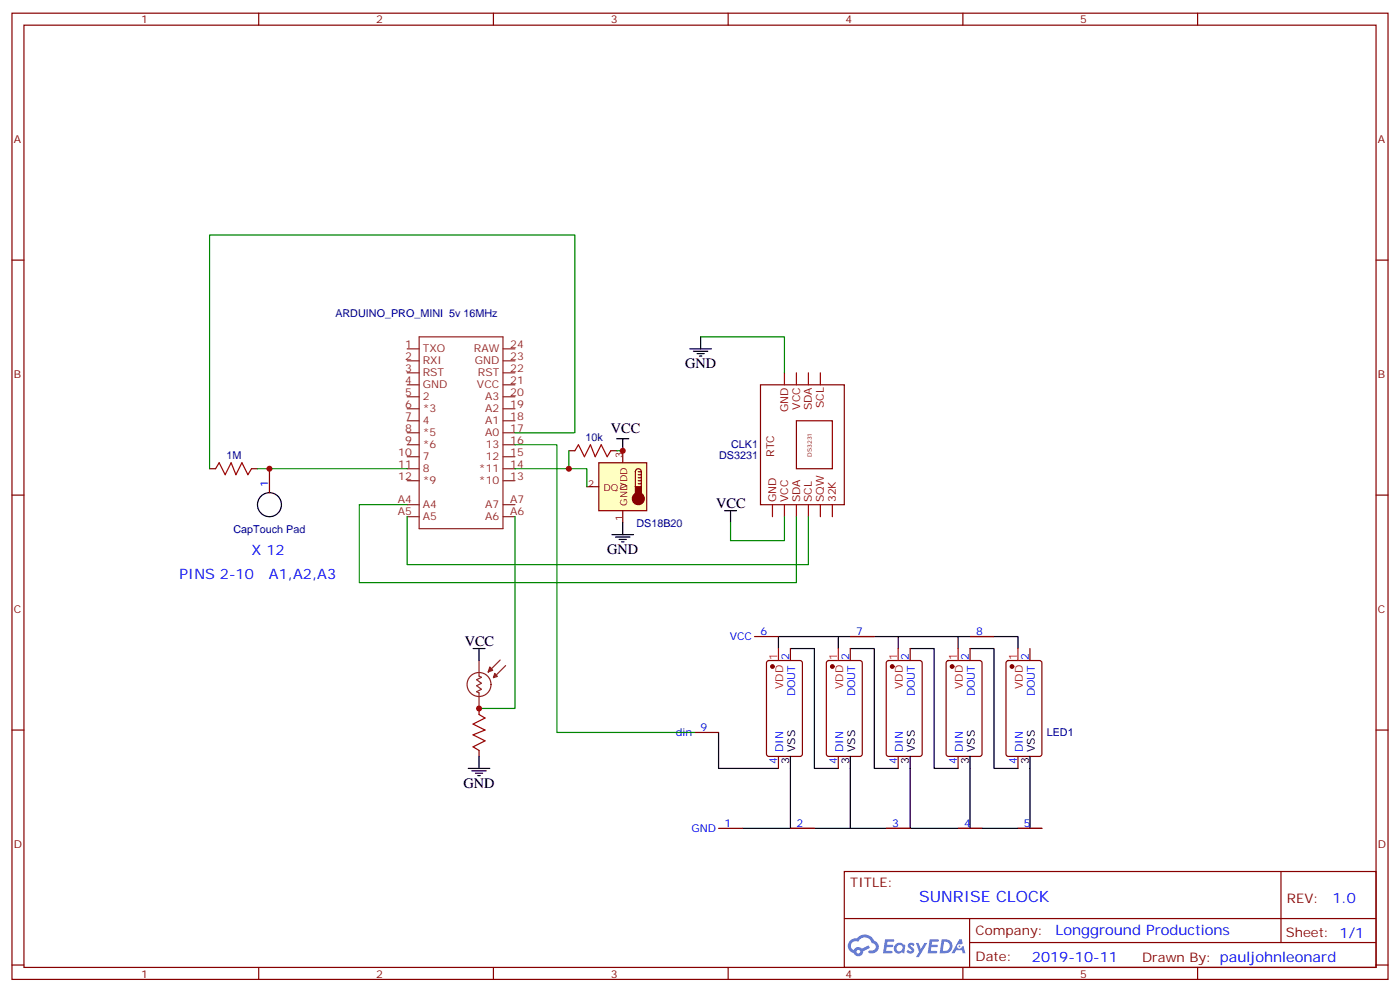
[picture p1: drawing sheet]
<svg xmlns="http://www.w3.org/2000/svg" width="412mm" height="292mm" viewBox="0 0 412 292" stroke-linecap="round" stroke-linejoin="round" font-family="sans-serif">
<g fill="none" stroke="#870000" stroke-width=".35">
<path d="M3.5 3.9h405.4v284.3h-405.4zM7.1 7.4h398.2v277.3h-398.2zM76.2 3.9v3.5M145.3 3.9v3.5M214.5 3.9v3.5M283.6 3.9v3.5M352.8 3.9v3.5M3.5 76.6h3.6M405.3 76.6h3.6M3.5 145.7h3.6M405.3 145.7h3.6M3.5 214.8h3.6"/>
<path d="M405.3 214.8h3.6M248.7 256.5h156.6v28.2h-156.6zM377.3 256.5v20.9M248.7 270.3h156.5M285.6 277.4h119.6M285.6 270.3v14.1M3.5 284h3.6M76.2 284.7v3.5M145.3 284.7v3.5M214.5 284.7v3.5M283.6 284.7v3.5M352.8 284.7v3.5"/>
<path d="M405.3 284h3.6"/>
</g>
<g fill="#5487ff">
<path d="M267.7 277.6a1.22 1.22 0 0 1 1.7 .3l-.4 .6a.47 .47 0 0 0-.3-.4 .47 .47 0 0 0-.5 .2l.1 .2a1.14 1.14 0 0 1 .8 1.8 1.14 1.14 0 0 1-1.9-.1l-.2-.1 .5-.6 .7 .4a.29 .29 0 0 0 .3-.2 .29 .29 0 0 0-.2-.3 1.04 1.04 0 0 1-.6-1.8z"/>
<path d="M260.7 276.4h2.4l.3 .2-.2 .5h-1.8l-.1 .9h1.5l.3 .4-.3 .3h-1.6l-.2 1.1 1.7 .1 .2 .3-.2 .3-2.6 .1z"/>
<path d="M273.8 276.4h2.4l.3 .2-.1 .5h-1.8l-.2 .9h1.6l.3 .4-.4 .3h-1.6l-.1 1.1 1.7 .1 .2 .3-.2 .3h-2.6z"/>
<path d="M282.6 276.4h.7l.3 1.3-.6 .3a.69 .69 0 0 0-1 .2 .69 .69 0 0 0 .4 1 .69 .69 0 0 0 .9-.6l.5-.3 .6 2.2h-.8l-.2-.8h-1.8l-.5 .8h-.8z"/>
<path d="M269.8 277.5h.8l.6 1.8 1.1-1.8h.9l-2.6 4.2h-.8l.9-1.6z"/>
<path d="M277.4 276.4l-.6 4.2h1.3a2.11 2.11 0 0 0 2.5-2.2 2.11 2.11 0 0 0-2.5-2zM278.1 277.1a1.39 1.39 0 0 1 1.7 1.5 1.39 1.39 0 0 1-1.8 1.2h-.3z"/>
<path d="M263.7 278a1.54 1.54 0 0 0-.1 2.2 1.54 1.54 0 0 0 2.2 .1l.6 .3 .3-2.3-.2-.3h-.4a1.49 1.49 0 0 0-2.4 0zM264 279a.94 .94 0 0 1 1.8 0 .94 .94 0 0 1-1.8 0z"/>
<path d="M250.4 276.8a2.18 2.18 0 0 0 1.1 3.7 1.44 1.44 0 0 0 1.6 .9 1.44 1.44 0 0 0 1.2-1.5l2-1-.5-.7-1.9 1a1.47 1.47 0 0 0-2.4 .4 1.39 1.39 0 0 1-.7-1.9 1.39 1.39 0 0 1 2-.5 2.12 2.12 0 0 1 2.2-1.3 2.12 2.12 0 0 1 1.9 1.7 1.14 1.14 0 0 1 1.1 1.4 1.14 1.14 0 0 1-1.7 .7 .43 .43 0 0 0-.5 .4 .43 .43 0 0 0 .4 .5 1.98 1.98 0 0 0 2.5-1.3 1.98 1.98 0 0 0-1.2-2.5 3.1 3.1 0 0 0-5.3-.7l-.9 .1zM252.3 280.1a.55 .55 0 0 1 1.1 0 .55 .55 0 0 1-1.1 0z"/>
<circle cx="282.6" cy="278.5" r=".26"/>
</g>
<g fill="none" stroke="#8c2424" stroke-width=".35">
<path d="M123.5 99.1h24.7v56.5h-24.7zM119.9 116.8h3.6M119.9 113.2h3.6M119.9 106.2h3.6M119.9 102.7h3.6M119.9 109.7h3.6M148.2 116.8h3.5M148.2 113.2h3.5M148.2 106.2h3.5M148.2 102.7h3.5M148.2 109.7h3.5M119.9 120.3h3.6"/>
<path d="M119.9 123.8h3.6M119.9 127.4h3.6M119.9 130.9h3.6M119.9 134.4h3.6M119.9 137.9h3.6M148.2 120.3h3.5M148.2 123.8h3.5M148.2 127.4h3.5M148.2 130.9h3.5M148.2 134.4h3.5M148.2 137.9h3.5M119.9 141.5h3.6"/>
<path d="M119.9 148.5h3.6M119.9 152h3.6M148.2 141.5h3.5M148.2 148.5h3.5M148.2 152h3.5M141.1 194.4v4.6l.7 .3-1.4 .7 1.4 1.1-1.4 .7 1.4 1-1.4 .8 .7 .3v4.6M144.3 197.2l.4 .1-.3-.6-.6 1 1.3-.4-.8-1-.5 1.4M146.1 198.9l-.2-.3-.5 .8 1.1-.3-.8-.9-.4 1.2M147.3 194.2l-3.5 3.6M148.9 195.9l-3.5 3.5"/>
<circle cx="141.1" cy="201.4" r="3.5"/>
</g>
<g fill="none" stroke="#870000" stroke-width=".35">
<path d="M224 113.2h24.7v35.3h-24.7zM61.7 137.9h1.8M74.1 137.9h1.7M79.4 137.9v7.1M234.6 123.8h10.6v14.1h-10.6zM222.2 187.3h7.1M226 194.6l.5-.2h9.2l.6 .4 .1 27.1-.5 .6-9.4 .1-.7-.5v-27zM232.8 190.9v3.5M243.7 194.6l.4-.2h9.2l.6 .4 .1 27.1-.5 .6-9.4 .1-.6-.5-.1-27zM250.5 190.9v3.5M250.5 187.3h7M261.3 194.6l.5-.2h9.1l.7 .4v27.1l-.4 .6-9.4 .1-.7-.5v-27z"/>
<path d="M268.1 190.9v3.5M278.9 194.6l.5-.2h9.2l.6 .4 .1 27.1-.5 .6-9.4 .1-.7-.5v-27zM285.8 190.9v3.5M285.8 187.3h7M296.6 194.6l.4-.2h9.2l.7 .4v27.1l-.4 .6-9.5 .1-.6-.5-.1-27zM303.4 190.9v3.5M141.1 208.5v1.8M204.6 215.5h7.1M141.1 220.8v1.8M229.3 222.6v3.5M246.9 222.6v3.5M264.6 222.6v3.5"/>
<path d="M282.2 222.6v3.5M299.9 222.6v3.5M211.7 243.8h7M232.8 243.8h7.1M261.1 243.8h7M282.2 243.8h7.1M299.9 243.8h7"/>
</g>
<path d="M231.1 109.7v3.5M234.6 109.7v3.5M238.1 109.7v3.5M241.7 109.7v3.5M227.5 148.5v3.5M231.1 148.5v3.5M234.6 148.5v3.5M238.1 148.5v3.5M241.7 148.5v3.5M245.2 148.5v3.5" fill="none" stroke="#900" stroke-width=".35"/>
<path d="M63.5 137.9l1.1-1.7 1.7 3.5 1.8-3.5 1.4 3.5 1.8-3.5 1.7 3.5 1.1-1.8M141.1 210.3l1.8 1-3.6 1.8 3.6 1.7-3.6 1.5 3.6 1.7-3.6 1.8 1.8 1" fill="none" stroke="#a10000" stroke-width=".35"/>
<g fill="none" stroke="#000" stroke-width=".35">
<path d="M229.3 190.9v-3.6h70.6v3.6M232.8 190.9h7.1v35.2h7M246.9 187.3v3.6M250.5 190.9h7v35.2h7.1M264.6 187.3v3.6M268.1 190.9h7.1v35.2h7M282.2 187.3v3.6M285.8 190.9h7v35.2h7.1M211.7 215.5v10.6h17.6M232.8 222.6v21.2M250.5 222.6v21.2M268.1 222.6v21.2"/>
<path d="M285.8 222.6v21.2M303.4 222.6v21.2M218.7 243.8h88.2"/>
<circle cx="79.4" cy="148.5" r="3.5"/>
</g>
<g fill="#870000" stroke="#870000" stroke-width=".35">
<circle cx="280.5" cy="196.1" r=".53"/>
<circle cx="227.5" cy="196.1" r=".53"/>
<circle cx="298.1" cy="196.1" r=".53"/>
<circle cx="245.2" cy="196.1" r=".53"/>
<circle cx="262.8" cy="196.1" r=".53"/>
</g>
<path d="M229.3 190.9v3.5M246.9 190.9v3.5M264.6 190.9v3.5M282.2 190.9v3.5M299.9 190.9v3.5" fill="none" stroke="#f00" stroke-width=".35"/>
<path d="M176.4 136.2h14.1v14.1h-14.1z" fill="#ffffc2" stroke="#850000" stroke-width=".35"/>
<g fill="#850000" stroke="#850000" stroke-width=".35">
<path d="M187.1 143.2h1.8v2.7h-1.8z"/>
<circle cx="188" cy="146.8" r="1.76"/>
</g>
<path d="M183.4 132.6v3.6M188 139.7h.9M188 138.8h.9M188.9 138.8a.88 .88 0 0 0-.9-.9 .88 .88 0 0 0-.9 .9v4.4M188.9 138.8v4.4M172.9 143.2h3.5M183.4 150.3v3.5M188 142.3h.9M188 141.5h.9M188 140.6h.9" fill="none" stroke="#850000" stroke-width=".35"/>
<path d="M169.3 132.6l1.1-1.7 1.8 3.5 1.7-3.5 1.4 3.5 1.8-3.5 1.8 3.5 1-1.8" fill="none" stroke="#a10000" stroke-width=".35"/>
<path d="M167.6 132.6h1.7M179.9 132.6h1.8" fill="none" stroke="#870000" stroke-width=".35"/>
<g fill="none" stroke="#000" stroke-width=".35">
<path d="M206.4 99.1v3.6M203.2 102.7h6.3M204.3 103.4h4.2M205.3 104.1h2.1M206 104.8h.7M181.7 129.1h3.5M183.4 129.1v3.5M180.3 157.3h6.3M181.3 158h4.3M182.4 158.8h2.1M183.1 159.5h.7M183.4 153.8v3.5"/>
<path d="M213.4 150.3h3.6M215.2 150.3v3.5M139.3 190.9h3.6M141.1 190.9v3.5M137.9 226.1h6.4M139 226.8h4.2M140.1 227.5h2.1M140.8 228.2h.7M141.1 222.6v3.5"/>
</g>
<path d="M206.4 99.1h24.7v10.6M75.8 137.9h44.1M151.7 127.4h17.6v-58.3h-107.6v68.8M151.7 130.9h12.3v84.6h40.6M151.7 137.9h21.2v5.3M167.6 132.6v5.3M181.7 132.6h1.7M119.9 152v14.2h118.2v-14.2M119.9 148.5h-14.1v22.9h128.8v-19.4M151.7 152v56.5h-10.6M231.1 152v7.1h-15.9v-5.3" fill="none" stroke="#008700" stroke-width=".35"/>
<g fill="#c00">
<circle cx="79.4" cy="137.9" r=".88"/>
<circle cx="141.1" cy="208.5" r=".88"/>
<circle cx="167.6" cy="137.9" r=".88"/>
<circle cx="183.4" cy="132.6" r=".88"/>
</g>
<text font-size="4.6" fill="#00f" x="270.8" y="265.5">SUNRISE CLOCK</text>
<g font-size="4.2">
<text x="201.8" y="108.3">GND</text>
<text x="179.9" y="127.4">VCC</text>
<text x="211" y="149.6">VCC</text>
<text x="178.9" y="163">GND</text>
<text x="136.9" y="190.1">VCC</text>
<text x="136.5" y="231.8">GND</text>
</g>
<g font-size="4.2" fill="#00f">
<text x="74.1" y="163.3">X 12</text>
<text x="52.9" y="170.4">PINS 2-10</text>
<text x="79.2" y="170.4">A1,A2,A3</text>
<text x="392.5" y="265.7">1.0</text>
<text x="310.9" y="275.3">Longground Productions</text>
<text x="304" y="283.1">2019-10-11</text>
</g>
<g font-size="3.9" fill="#800">
<text x="250.5" y="261.1">TITLE:</text>
<text x="379.1" y="265.7">REV:</text>
<text x="287.4" y="275.3">Company:</text>
<text x="378.7" y="275.9">Sheet: 1/1</text>
<text x="287.4" y="282.9">Date:</text>
<text x="336.4" y="283">Drawn By: pauljohnleonard</text>
</g>
<g font-size="3.2" fill="#800">
<text x="41.6" y="6.9">1</text>
<text x="110.8" y="6.9">2</text>
<text x="179.9" y="6.9">3</text>
<text x="249.1" y="6.9">4</text>
<text x="318.2" y="6.9">5</text>
<text x="4.1" y="42">A</text>
<text x="405.9" y="42">A</text>
<text x="4.1" y="111.1">B</text>
<text x="405.9" y="111.1">B</text>
<text x="228" y="134.4" transform="rotate(-90 228 134.4)">RTC</text>
<text x="4.1" y="180.3">C</text>
<text x="405.9" y="180.3">C</text>
<text x="4.1" y="249.4">D</text>
<text x="405.9" y="249.4">D</text>
<text x="41.6" y="287.7">1</text>
<text x="110.8" y="287.7">2</text>
<text x="179.9" y="287.7">3</text>
<text x="249.1" y="287.7">4</text>
<text x="318.2" y="287.7">5</text>
</g>
<g font-size="3.2" fill="#000080">
<text x="98.8" y="93.3">ARDUINO_PRO_MINI 5v 16MHz</text>
<text x="172.5" y="129.8">10k</text>
<text x="215.4" y="132">CLK1</text>
<text x="66.7" y="135.1">1M</text>
<text x="211.8" y="135.2">DS3231</text>
<text x="187.5" y="155">DS18B20</text>
<text x="68.8" y="156.8">CapTouch Pad</text>
<text x="308.3" y="216.6">LED1</text>
</g>
<g font-size="3.2" fill="#8d2323">
<text x="119.3" y="105.8">2</text>
<text x="119.3" y="102.3">1</text>
<text x="124.5" y="107.2">RXI</text>
<text x="124.5" y="103.7">TXO</text>
<text x="139.6" y="103.7">RAW</text>
<text x="139.8" y="107.2">GND</text>
<text x="150.3" y="105.8">23</text>
<text x="150.3" y="102.3">24</text>
<text x="119.3" y="112.9">4</text>
<text x="119.3" y="109.4">3</text>
<text x="124.5" y="110.8">RST</text>
<text x="140.8" y="110.8">RST</text>
<text x="150.3" y="109.4">22</text>
<text x="150.3" y="112.9">21</text>
<text x="119.3" y="116.4">5</text>
<text x="119.3" y="119.9">6</text>
<text x="124.5" y="117.8">2</text>
<text x="124.5" y="114.3">GND</text>
<text x="140.5" y="114.3">VCC</text>
<text x="142.9" y="117.8">A3</text>
<text x="150.3" y="119.9">19</text>
<text x="150.3" y="116.4">20</text>
<text x="119.3" y="123.5">7</text>
<text x="124.5" y="121.4">*3</text>
<text x="124.5" y="124.9">4</text>
<text x="142.9" y="124.9">A1</text>
<text x="142.9" y="121.4">A2</text>
<text x="150.3" y="123.5">18</text>
<text x="119.3" y="127">8</text>
<text x="119.3" y="130.5">9</text>
<text x="124.5" y="128.4">*5</text>
<text x="124.5" y="131.9">*6</text>
<text x="142.9" y="128.4">A0</text>
<text x="143.1" y="131.9">13</text>
<text x="150.3" y="130.5">16</text>
<text x="150.3" y="127">17</text>
<text x="117.3" y="134.1">10</text>
<text x="117.3" y="137.6">11</text>
<text x="124.5" y="135.5">7</text>
<text x="143.1" y="135.5">12</text>
<text x="150.3" y="137.6">14</text>
<text x="150.3" y="134.1">15</text>
<text x="117.3" y="141.1">12</text>
<text x="124.5" y="139">8</text>
<text x="124.5" y="142.5">*9</text>
<text x="141.1" y="142.5">*10</text>
<text x="141.1" y="139">*11</text>
<text x="150.3" y="141.1">13</text>
<text x="117.2" y="148.2">A4</text>
<text x="124.5" y="149.6">A4</text>
<text x="142.9" y="149.6">A7</text>
<text x="150.3" y="148.2">A7</text>
<text x="117.2" y="151.7">A5</text>
<text x="124.5" y="153.1">A5</text>
<text x="142.9" y="153.1">A6</text>
<text x="150.3" y="151.7">A6</text>
</g>
<g font-size="3.2" fill="#900">
<text x="232.1" y="121.2" transform="rotate(-90 232.1 121.2)">GND</text>
<text x="235.7" y="120.5" transform="rotate(-90 235.7 120.5)">VCC</text>
<text x="239.2" y="120.7" transform="rotate(-90 239.2 120.7)">SDA</text>
<text x="242.7" y="120.1" transform="rotate(-90 242.7 120.1)">SCL</text>
<text x="228.6" y="147.8" transform="rotate(-90 228.6 147.8)">GND</text>
<text x="232.1" y="147.8" transform="rotate(-90 232.1 147.8)">VCC</text>
<text x="235.7" y="147.8" transform="rotate(-90 235.7 147.8)">SDA</text>
<text x="239.2" y="147.8" transform="rotate(-90 239.2 147.8)">SCL</text>
<text x="242.7" y="147.8" transform="rotate(-90 242.7 147.8)">SQW</text>
<text x="246.2" y="147.8" transform="rotate(-90 246.2 147.8)">32K</text>
</g>
<g font-size="3.2" fill="#00f">
<text x="79" y="143.2" transform="rotate(-90 79 143.2)">1</text>
<text x="214.9" y="188.4">VCC</text>
<text x="224" y="187">6</text>
<text x="252.2" y="187">7</text>
<text x="287.5" y="187">8</text>
<text x="232.5" y="194.2" transform="rotate(-90 232.5 194.2)">2</text>
<text x="250.1" y="194.2" transform="rotate(-90 250.1 194.2)">2</text>
<text x="267.8" y="194.2" transform="rotate(-90 267.8 194.2)">2</text>
<text x="285.4" y="194.2" transform="rotate(-90 285.4 194.2)">2</text>
<text x="303" y="194.2" transform="rotate(-90 303 194.2)">2</text>
<text x="234.2" y="204.9" transform="rotate(-90 234.2 204.9)">DOUT</text>
<text x="251.9" y="204.9" transform="rotate(-90 251.9 204.9)">DOUT</text>
<text x="269.5" y="204.9" transform="rotate(-90 269.5 204.9)">DOUT</text>
<text x="287.2" y="204.9" transform="rotate(-90 287.2 204.9)">DOUT</text>
<text x="304.8" y="204.9" transform="rotate(-90 304.8 204.9)">DOUT</text>
<text x="206.4" y="215.2">9</text>
<text x="199.1" y="216.6">din</text>
<text x="230.7" y="221.3" transform="rotate(-90 230.7 221.3)">DIN</text>
<text x="248.4" y="221.3" transform="rotate(-90 248.4 221.3)">DIN</text>
<text x="266" y="221.3" transform="rotate(-90 266 221.3)">DIN</text>
<text x="283.6" y="221.3" transform="rotate(-90 283.6 221.3)">DIN</text>
<text x="301.3" y="221.3" transform="rotate(-90 301.3 221.3)">DIN</text>
<text x="229" y="224.8" transform="rotate(-90 229 224.8)">4</text>
<text x="246.6" y="224.8" transform="rotate(-90 246.6 224.8)">4</text>
<text x="264.2" y="224.8" transform="rotate(-90 264.2 224.8)">4</text>
<text x="281.9" y="224.8" transform="rotate(-90 281.9 224.8)">4</text>
<text x="299.5" y="224.8" transform="rotate(-90 299.5 224.8)">4</text>
<text x="203.7" y="244.8">GND</text>
<text x="213.4" y="243.4">1</text>
<text x="234.6" y="243.4">2</text>
<text x="262.8" y="243.4">3</text>
<text x="284" y="243.4">4</text>
<text x="301.6" y="243.4">5</text>
</g>
<g font-size="3.2" fill="#f00">
<text x="229" y="194.2" transform="rotate(-90 229 194.2)">1</text>
<text x="246.6" y="194.2" transform="rotate(-90 246.6 194.2)">1</text>
<text x="264.2" y="194.2" transform="rotate(-90 264.2 194.2)">1</text>
<text x="281.9" y="194.2" transform="rotate(-90 281.9 194.2)">1</text>
<text x="299.5" y="194.2" transform="rotate(-90 299.5 194.2)">1</text>
<text x="230.7" y="202.7" transform="rotate(-90 230.7 202.7)">VDD</text>
<text x="248.4" y="202.7" transform="rotate(-90 248.4 202.7)">VDD</text>
<text x="266" y="202.7" transform="rotate(-90 266 202.7)">VDD</text>
<text x="283.6" y="202.7" transform="rotate(-90 283.6 202.7)">VDD</text>
<text x="301.3" y="202.7" transform="rotate(-90 301.3 202.7)">VDD</text>
</g>
<g font-size="3.2">
<text x="234.2" y="221.3" transform="rotate(-90 234.2 221.3)">VSS</text>
<text x="251.9" y="221.3" transform="rotate(-90 251.9 221.3)">VSS</text>
<text x="269.5" y="221.3" transform="rotate(-90 269.5 221.3)">VSS</text>
<text x="287.2" y="221.3" transform="rotate(-90 287.2 221.3)">VSS</text>
<text x="304.8" y="221.3" transform="rotate(-90 304.8 221.3)">VSS</text>
<text x="232.5" y="224.8" transform="rotate(-90 232.5 224.8)">3</text>
<text x="250.1" y="224.8" transform="rotate(-90 250.1 224.8)">3</text>
<text x="267.8" y="224.8" transform="rotate(-90 267.8 224.8)">3</text>
<text x="285.4" y="224.8" transform="rotate(-90 285.4 224.8)">3</text>
<text x="303" y="224.8" transform="rotate(-90 303 224.8)">3</text>
</g>
<g font-size="2.8" fill="#840000">
<text x="183.4" y="134.8" transform="rotate(-90 183.4 134.8)">3</text>
<text x="173.2" y="143.2">2</text>
<text x="184.8" y="143.9" transform="rotate(-90 184.8 143.9)">VDD</text>
<text x="177.8" y="144.6">DQ</text>
<text x="184.8" y="148.9" transform="rotate(-90 184.8 148.9)">GND</text>
<text x="183.4" y="153.5" transform="rotate(-90 183.4 153.5)">1</text>
</g>
<text font-size="1.8" fill="#800" x="239.1" y="134.4" transform="rotate(-90 239.1 134.4)">DS3231</text>
</svg>
